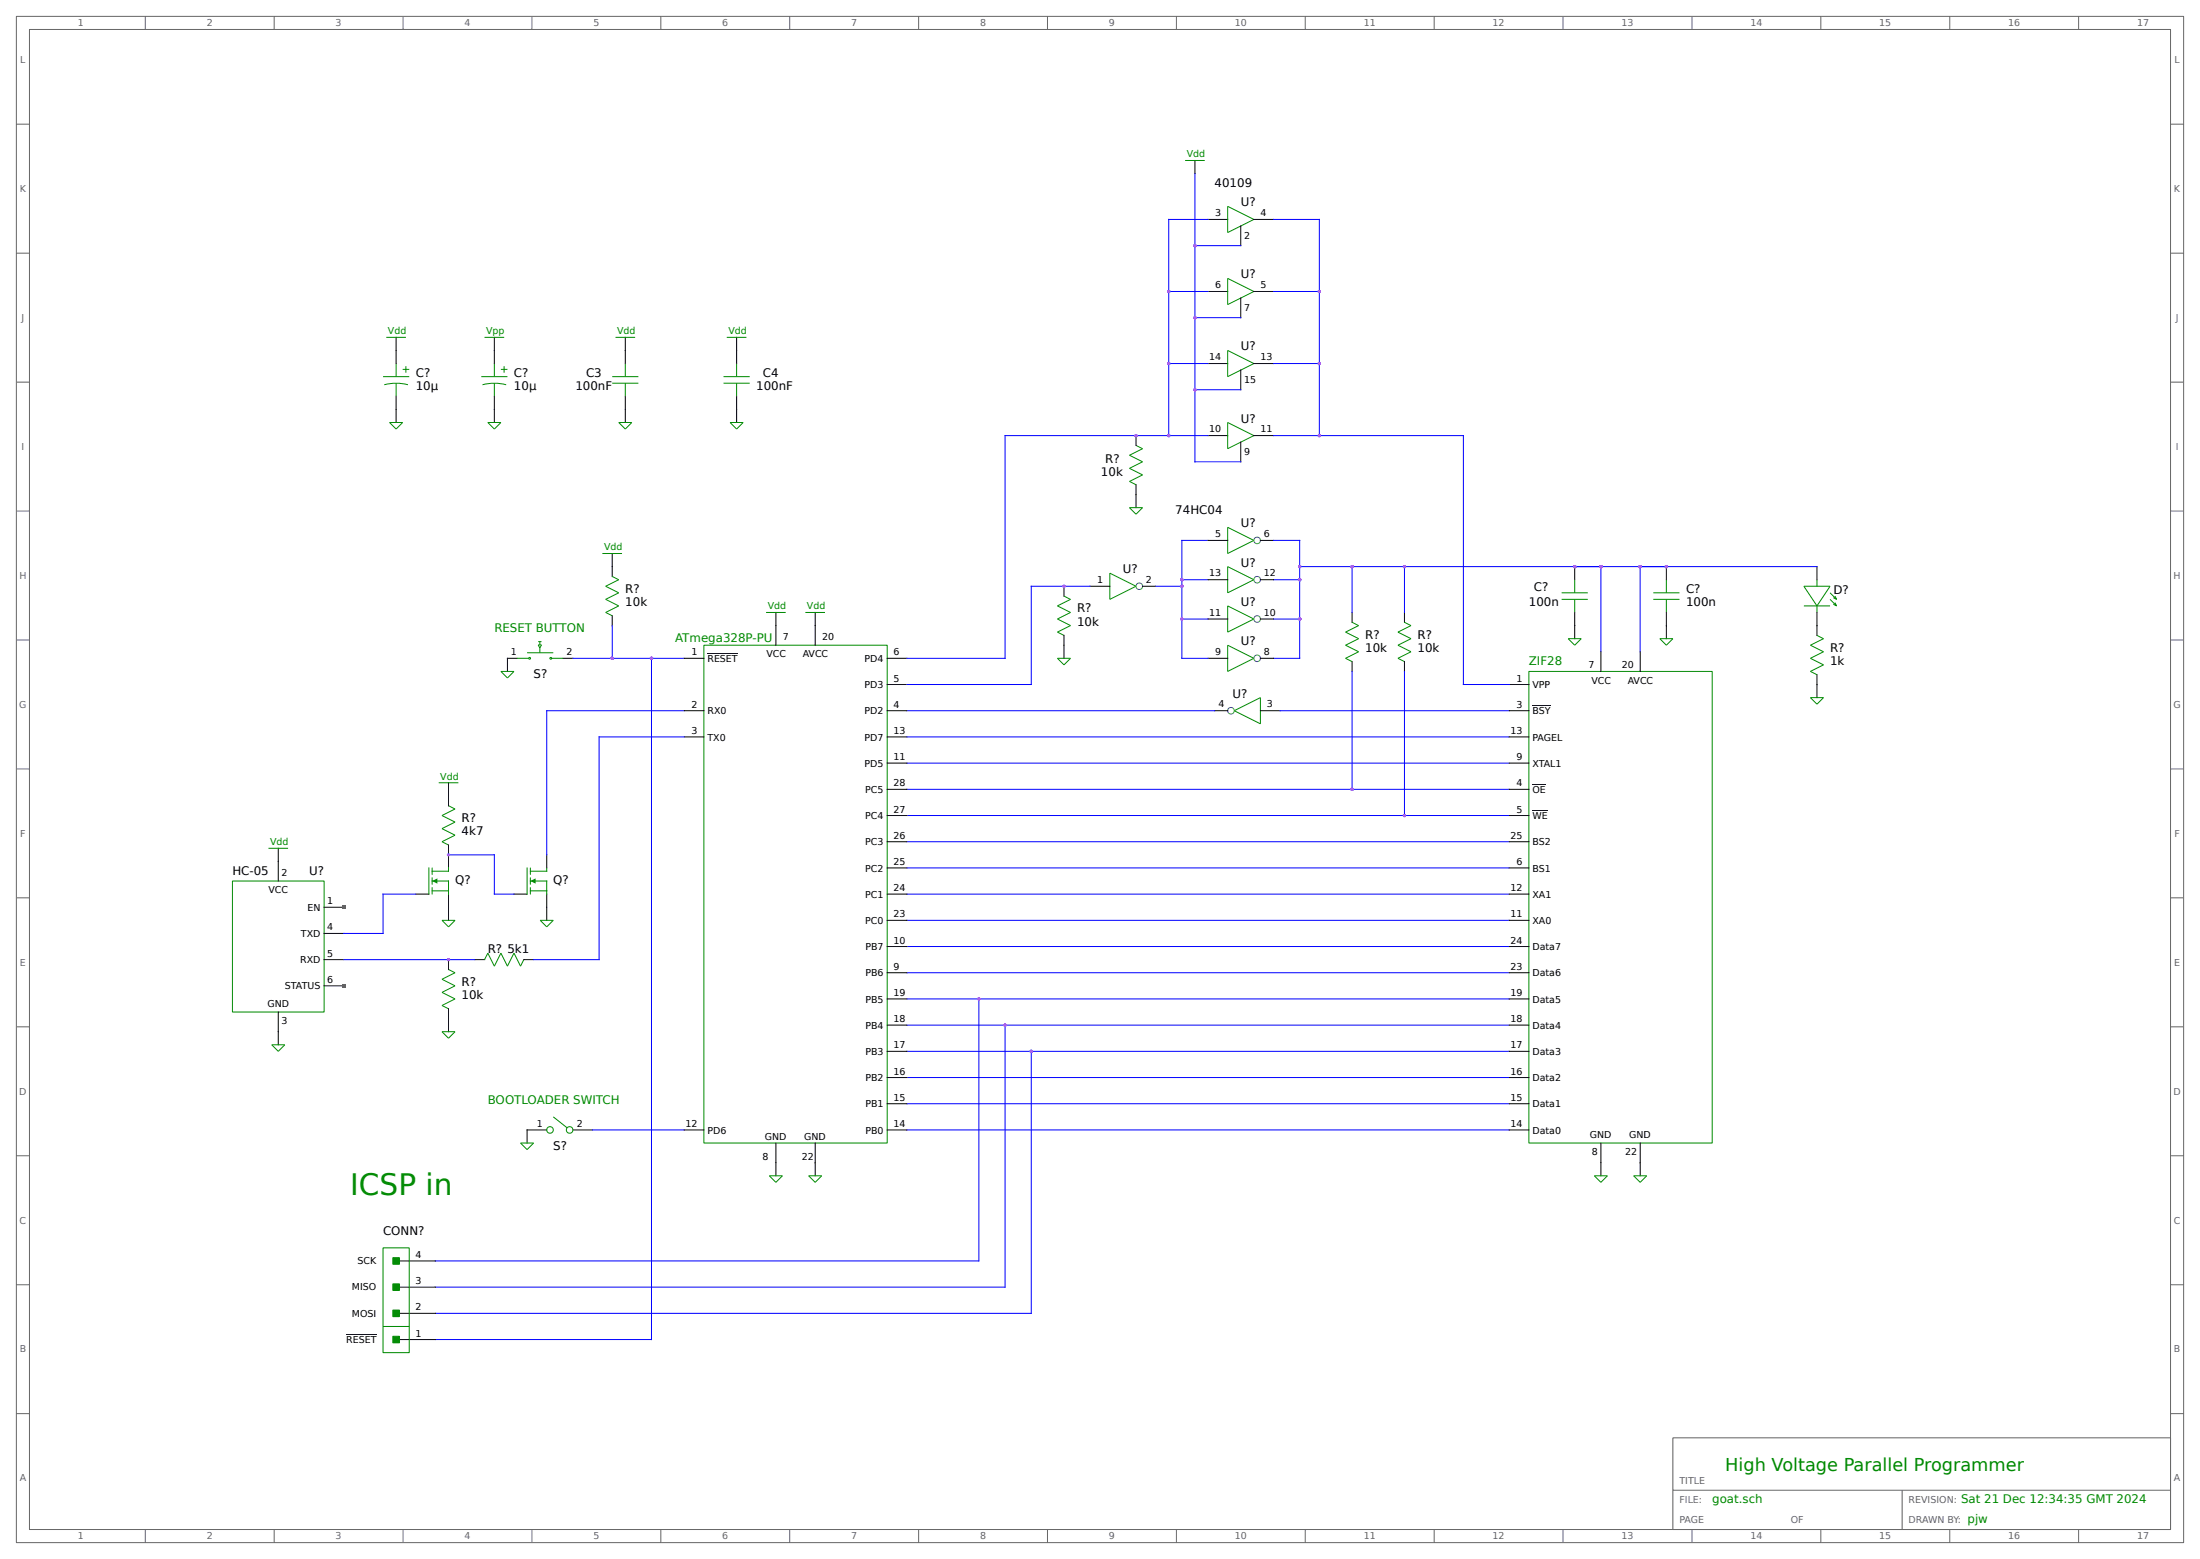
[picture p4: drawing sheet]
<svg xmlns="http://www.w3.org/2000/svg" width="853mm" height="605mm" viewBox="0 0 853 605" stroke-linecap="round" stroke-linejoin="round" font-family="sans-serif">
<g fill="none" stroke="#666" stroke-width=".39">
<path d="M6.3 6.3h840.8v591.9h-840.8zM11.4 11.4h830.6v581.7h-830.6zM56.4 6.3v5.1M106.4 6.3v5.1M156.4 6.3v5.1M206.4 6.3v5.1M256.4 6.3v5.1M306.3 6.3v5.1M356.4 6.3v5.1M406.3 6.3v5.1M456.4 6.3v5.1M506.3 6.3v5.1"/>
<path d="M556.4 6.3v5.1M606.3 6.3v5.1M656.4 6.3v5.1M706.3 6.3v5.1M756.4 6.3v5.1M806.3 6.3v5.1M6.3 48.2h5.1M842 48.2h5.1M6.3 98.2h5.1M842 98.2h5.1M6.3 148.2h5.1M842 148.2h5.1"/>
<path d="M6.3 198.2h5.1M842 198.2h5.1M6.3 248.2h5.1M842 248.2h5.1M6.3 298.2h5.1M842 298.2h5.1M6.3 348.2h5.1M842 348.2h5.1M6.3 398.2h5.1M842 398.2h5.1M6.3 448.2h5.1M842 448.2h5.1"/>
<path d="M6.3 498.2h5.1M842 498.2h5.1M6.3 548.2h5.1M649 557.5h193v35.6h-193zM842 548.2h5.1M649 577.8h193M737.9 577.8v15.3M56.4 593.1v5.1M106.4 593.1v5.1M156.4 593.1v5.1M206.4 593.1v5.1M256.4 593.1v5.1"/>
<path d="M306.3 593.1v5.1M356.4 593.1v5.1M406.3 593.1v5.1M456.4 593.1v5.1M506.3 593.1v5.1M556.4 593.1v5.1M606.3 593.1v5.1M656.4 593.1v5.1M706.3 593.1v5.1M756.4 593.1v5.1M806.3 593.1v5.1"/>
</g>
<g fill="none" stroke="#000" stroke-width=".39">
<path d="M463.5 62.2v5.1M468.6 85.1h7.6M481.3 87.6v7.6M486.4 85.1h7.6M468.6 113h7.6M481.3 115.6v7.6M486.4 113h7.6M153.7 130.8v10.2M191.8 135.9v5.1M153.7 153.7v10.1M191.8 153.7v10.1M468.6 141h7.6"/>
<path d="M481.3 143.5v7.6M486.4 141h7.6M440.7 168.9v3.8M468.6 168.9h7.6M481.3 171.4v7.7M486.4 168.9h7.6M440.7 187.9v8.9M468.6 209.5h7.6M488.9 209.5h5.1M610.9 219.7v5.1M646.4 219.7v5.1M704.8 219.7v5.1"/>
<path d="M301 237.5v5.1M412.7 227.3v3.9M422.9 227.3h7.6M443.2 227.3h5.1M468.6 224.8h7.6M488.9 224.8h5.1M610.9 237.5v10.1M646.4 237.5v10.1M704.8 237.5v8.9M200.7 255.3h-3.9v5M218.4 255.3h3.8M412.7 246.4v8.9"/>
<path d="M468.6 255.3h7.6M468.6 240h7.6M488.9 255.3h5.1M488.9 240h5.1M471.2 275.6h5M488.9 275.6h7.7M704.8 261.6v8.9M107.9 328.9v12.7M174 331.5v5M125.7 351.8h7.6M161.3 346.7h5.1M174 346.7v5.1"/>
<path d="M125.7 361.9h7.6M125.7 372.1h7.6M107.9 392.4v12.7M125.7 382.3h7.6M212.1 438.1h-7.6v5.1M222.2 438.1h7.7M301 450.8v5.1M636.3 450.8v5.1"/>
</g>
<g fill="none" stroke="#008b00" stroke-width=".39">
<path d="M459.7 62.2h7.7M476.2 80l10.2 5.1-10.2 5.1zM476.2 107.9l10.2 5.1-10.2 5.1zM149.9 130.8h7.6M476.2 135.9l10.2 5.1-10.2 5zM148.6 146h10.1M149.1 149.2a17.8 17.8 0 0 1 9.2 0M153.7 141v5M153.7 148.6v5.1M156.2 143.2h2.5M157.5 142v2.5M186.7 146h10.1"/>
<path d="M187.2 149.2a17.8 17.8 0 0 1 9.2 0M191.8 141v5M191.8 148.6v5.1M194.3 143.2h2.5M195.6 142v2.5M151.1 163.8h5.1l-2.5 2.6zM189.2 163.8h5.1l-2.5 2.6zM440.7 172.7l2.5 1.3-5.1 2.5 5.1 2.6-5.1 2.5 5.1 2.5-5.1 2.6 2.6 1.3M476.2 163.8l10.2 5.1-10.2 5.1zM438.1 196.8h5.1l-2.5 2.6zM476.2 204.5l10.2 5-10.2 5.1zM476.2 219.7l10.2 5.1-10.2 5.1z"/>
<path d="M297.2 237.5h7.6M412.7 231.1l2.6 1.3M415.3 232.4l-5.1 2.5 5.1 2.6-5.1 2.5 5.1 2.6-5.1 2.5 2.5 1.3M430.5 222.2l10.2 5.1-10.2 5.1zM476.2 234.9l10.2 5.1-10.2 5.1zM605.8 232.4h10.1M605.8 229.9h10.1M610.9 224.8v5.1M610.9 232.4v5.1M641.3 232.4h10.2M641.3 229.9h10.2M646.4 224.8v5.1"/>
<path d="M646.4 232.4v5.1M699.8 227.3h10.1l-5.1 7.6zM699.8 234.9h10.1M704.8 224.8v2.5M704.8 234.9v2.6M709.9 229.9l2.6 2.5M709.9 232.4l2.6 2.5M711.2 234.3l1.3 .6M711.2 231.8l1.3 .6M711.8 233.7l.7 1.2M711.8 231.1l.7 1.3M200.7 255.3h4.4"/>
<path d="M204.5 253.1h10.1M205.2 255h.5v.5h-.5zM208.8 248.8h1.3M208.8 250.1h1.3l-.7 1.2zM209.4 248.8v1.3M209.4 251.3v1.8M213.4 255h.5v.5h-.5zM214 255.3h4.4M410.2 255.3h5.1l-2.6 2.5zM476.2 250.2l10.2 5.1-10.2 5zM608.3 247.6h5.1l-2.5 2.6zM643.9 247.6h5.1l-2.6 2.6z"/>
<path d="M704.8 246.4l2.6 1.2-5.1 2.6 5.1 2.5-5.1 2.6 5.1 2.5-5.1 2.5 2.5 1.3M194.3 260.3h5.1l-2.6 2.6zM478.8 275.6l10.1-5.1v10.2zM702.3 270.5h5.1l-2.6 2.5zM104.1 328.9h7.7M166.4 336.5v10.2M90.2 341.6h35.5v50.8h-35.5zM105.4 405.1h5.1l-2.6 2.6zM214.6 433.1l5.4 4.2M201.9 443.2h5.1l-2.5 2.6zM298.4 455.9h5.1l-2.5 2.6zM633.7 455.9h5.1l-2.5 2.6z"/>
<circle cx="213.3" cy="438.2" r="1.28"/>
<circle cx="221" cy="438.2" r="1.28"/>
</g>
<g fill="none" stroke="#00f" stroke-width=".39">
<path d="M463.5 67.3v111.8h17.8M453.4 85.1h15.2M463.5 95.2h17.8M494 85.1h17.8v83.8M453.4 113h15.2M494 113h17.8M463.5 123.2h17.8M453.4 141h15.2M463.5 151.1h17.8M494 141h17.8M389.9 168.9h78.7M468.6 209.5h-10.1v45.8"/>
<path d="M504.2 209.5v45.8h-10.2M504.2 219.7h200.6M621 219.7v33M636.3 219.7v33M458.5 224.8h10.1M494 224.8h10.2M222.2 255.3h43.2M252.7 255.3v264.1h-83.8M458.5 240h10.1M494 240h10.2M351.8 275.6h119.4M496.6 275.6h88.9"/>
<path d="M351.8 295.9h233.7M351.8 285.8h233.7M351.8 316.2h233.7M351.8 306.1h233.7M351.8 336.5h233.7M351.8 326.4h233.7M351.8 356.9h233.7M351.8 346.7h233.7M351.8 377.2h233.7M351.8 367h233.7M351.8 397.5h233.7M351.8 387.3h233.7"/>
<path d="M351.8 417.8h233.7M351.8 407.7h233.7M229.9 438.1h35.5M351.8 438.1h233.7M351.8 428h233.7M168.9 488.9h210.8M168.9 499.1h221M168.9 509.3h231.1"/>
</g>
<g fill="none" stroke="#008b8b" stroke-width=".39">
<circle cx="487.7" cy="209.6" r="1.28"/>
<circle cx="441.9" cy="227.3" r="1.28"/>
<circle cx="487.7" cy="224.8" r="1.28"/>
<circle cx="487.7" cy="255.3" r="1.28"/>
<circle cx="487.7" cy="240" r="1.28"/>
<circle cx="477.5" cy="275.6" r="1.28"/>
</g>
<path d="M167.6 341.6l2.1-1v2z" fill="#008b00"/>
<path d="M167.6 336.5v2.6M174 336.5v1.3h-6.4M204.5 336.5v10.2M167.6 345.4h6.4M167.6 340.4v2.5M167.6 344.2v2.5M167.6 341.6h6.4v5.1" fill="none" stroke="#008b00" stroke-width=".39"/>
<path d="M212.1 331.5v5M199.4 346.7h5.1M212.1 346.7v5.1" fill="none" stroke="#000" stroke-width=".39"/>
<path d="M205.7 341.6l2.1-1v2z" fill="#008b00"/>
<g fill="none" stroke="#008b00" stroke-width=".39">
<path d="M188 130.8h7.6M238.8 130.8h7.6M281.9 130.8h7.7M237.5 146h10.1M237.5 148.6h10.1M242.6 141v5M242.6 148.6v5.1M280.7 146h10.1M280.7 148.6h10.1M285.8 141v5M285.8 148.6v5.1M240 163.8h5.1l-2.5 2.6z"/>
<path d="M283.2 163.8h5.1l-2.5 2.6zM233.7 214.6h7.6M237.5 223.5l2.5 1.3-5.1 2.5 5.1 2.6-5.1 2.5 5.1 2.5-5.1 2.6 2.6 1.3M312.4 237.5h7.6M273 250.2h71.2v193h-71.2zM524.5 241.3l2.5 1.3-5 2.5 5 2.5-5 2.6 5 2.5-5 2.6 2.5 1.2M544.8 241.3l2.6 1.3-5.1 2.5 5.1 2.5-5.1 2.6 5.1 2.5-5.1 2.6 2.5 1.2M593.1 260.3h71.1v182.9h-71.1zM170.2 303.5h7.6M174 312.4l2.5 1.3-5.1 2.5 5.1 2.6-5.1 2.5 5.1 2.5-5.1 2.6 2.6 1.3M205.7 336.5v2.6M212.1 336.5v1.3h-6.4"/>
<path d="M171.4 356.9h5.1l-2.5 2.5zM205.7 345.4h6.4M205.7 340.4v2.5M205.7 344.2v2.5M205.7 341.6h6.4v5.1M209.5 356.9h5.1l-2.5 2.5zM174 375.9l2.5 1.3M176.5 377.2l-5.1 2.5 5.1 2.6-5.1 2.5 5.1 2.5-5.1 2.6 2.6 1.3M188 372.1l1.2-2.5 2.6 5 2.5-5 2.5 5 2.6-5 2.5 5 1.3-2.5M171.4 400h5.1l-2.5 2.6zM313.7 455.9h5.1l-2.6 2.6zM618.5 455.9h5.1l-2.6 2.6z"/>
<path d="M148.6 483.9h10.1v40.6h-10.1zM148.6 514.3h10.1"/>
</g>
<g fill="none" stroke="#000" stroke-width=".39">
<path d="M191.8 130.8v5.1M242.6 130.8v10.2M285.8 130.8v10.2M242.6 153.7v10.1M285.8 153.7v10.1M237.5 214.6v9M237.5 238.8v3.8M316.2 237.5v12.7M524.5 237.5v3.9M544.8 237.5v3.9M265.4 255.3h7.6M274.4 253.4h11.8"/>
<path d="M301 242.6v7.6M344.2 255.3h7.6M524.5 256.5v3.8M544.8 256.5v3.8M621 252.7v7.6M636.3 252.7v7.6M265.4 275.6h7.6M344.2 265.4h7.6M344.2 275.6h7.6M585.5 265.4h7.6M585.5 275.6h7.6M594.5 273.7h7"/>
<path d="M265.4 285.8h7.6M344.2 285.8h7.6M344.2 295.9h7.6M585.5 285.8h7.6M585.5 295.9h7.6M174 303.5v9M344.2 306.1h7.6M344.2 316.2h7.6M585.5 306.1h7.6M585.5 316.2h7.6M594.5 304.2h5.2M594.5 314.3h6"/>
<path d="M174 327.7v3.8M344.2 326.4h7.6M344.2 336.5h7.6M585.5 326.4h7.6M585.5 336.5h7.6M174 351.8v5.1M212.1 351.8v5.1M344.2 346.7h7.6M344.2 356.9h7.6M585.5 346.7h7.6M585.5 356.9h7.6M174 372.1v3.9"/>
<path d="M184.1 372.1h3.9M203.2 372.1h3.8M344.2 367h7.6M344.2 377.2h7.6M585.5 367h7.6M585.5 377.2h7.6M174 391.2v8.8M344.2 387.3h7.6M344.2 397.5h7.6M585.5 387.3h7.6M585.5 397.5h7.6M344.2 407.7h7.6"/>
<path d="M344.2 417.8h7.6M585.5 407.7h7.6M585.5 417.8h7.6M265.4 438.1h7.6M344.2 428h7.6M344.2 438.1h7.6M585.5 428h7.6M585.5 438.1h7.6M301 443.2v7.6M316.2 443.2v12.7M621 443.2v12.7M636.3 443.2v7.6"/>
<path d="M153.7 499.1h15.2M153.7 488.9h15.2M134.3 517.4h11.8M153.7 509.3h15.2M153.7 519.4h15.2"/>
</g>
<g fill="none" stroke="#00f" stroke-width=".39">
<path d="M453.4 85.1v83.8M389.9 168.9v86.4h-38.1M494 168.9h73.7v96.5h17.8M494 209.5h10.2M524.5 219.7v17.8M544.8 219.7v17.8M422.9 227.3h-22.9v38.1h-48.2M448.3 227.3h10.2M237.5 242.6v12.7M458.5 255.3h10.1M265.4 275.6h-53.3v55.9M524.5 260.3v45.8"/>
<path d="M544.8 260.3v55.9M265.4 285.8h-33v86.3h-25.4M174 331.5h17.8v15.2h7.6M161.3 346.7h-12.7v15.2h-15.3M133.3 372.1h50.8M379.7 387.3v101.6M389.9 397.5v101.6M400 407.7v101.6"/>
</g>
<g fill="#008b00" stroke="#008b00" stroke-width=".39">
<path d="M152.4 487.7h2.5v2.5h-2.5z"/>
<path d="M152.4 497.8h2.5v2.6h-2.5z"/>
<path d="M152.4 508h2.5v2.5h-2.5z"/>
<path d="M152.4 518.2h2.5v2.5h-2.5z"/>
</g>
<g fill="#a020f0">
<circle cx="440.7" cy="168.9" r=".64"/>
<circle cx="453.4" cy="168.9" r=".64"/>
<circle cx="453.4" cy="141" r=".64"/>
<circle cx="453.4" cy="113" r=".64"/>
<circle cx="511.8" cy="113" r=".64"/>
<circle cx="511.8" cy="141" r=".64"/>
<circle cx="463.5" cy="95.2" r=".64"/>
<circle cx="463.5" cy="123.2" r=".64"/>
<circle cx="463.5" cy="151.1" r=".64"/>
<circle cx="621" cy="219.7" r=".64"/>
<circle cx="504.2" cy="224.8" r=".64"/>
<circle cx="504.2" cy="240" r=".64"/>
<circle cx="458.5" cy="224.8" r=".64"/>
<circle cx="458.5" cy="240" r=".64"/>
<circle cx="458.5" cy="227.3" r=".64"/>
<circle cx="400" cy="407.7" r=".64"/>
<circle cx="389.9" cy="397.5" r=".64"/>
<circle cx="379.7" cy="387.4" r=".64"/>
<circle cx="544.8" cy="316.2" r=".64"/>
<circle cx="524.5" cy="306.1" r=".64"/>
<circle cx="412.7" cy="227.3" r=".64"/>
<circle cx="610.9" cy="219.7" r=".64"/>
<circle cx="646.4" cy="219.7" r=".64"/>
<circle cx="636.3" cy="219.7" r=".64"/>
<circle cx="504.2" cy="219.7" r=".64"/>
<circle cx="524.5" cy="219.7" r=".64"/>
<circle cx="544.8" cy="219.7" r=".64"/>
<circle cx="511.8" cy="168.9" r=".64"/>
<circle cx="252.7" cy="255.3" r=".64"/>
<circle cx="237.5" cy="255.3" r=".64"/>
</g>
<g fill="#f00">
<path d="M132.6 351h1.5v1.6h-1.5z"/>
<path d="M132.6 381.5h1.5v1.5h-1.5z"/>
</g>
<g fill="#a020f0">
<circle cx="610.9" cy="219.7" r=".64"/>
<circle cx="646.4" cy="219.7" r=".64"/>
<circle cx="636.3" cy="219.7" r=".64"/>
<circle cx="621" cy="219.7" r=".64"/>
<circle cx="504.2" cy="224.8" r=".64"/>
<circle cx="504.2" cy="240" r=".64"/>
<circle cx="504.2" cy="219.7" r=".64"/>
<circle cx="252.7" cy="255.3" r=".64"/>
<circle cx="174" cy="372.1" r=".64"/>
<circle cx="174" cy="331.5" r=".64"/>
<circle cx="379.7" cy="387.4" r=".64"/>
<circle cx="389.9" cy="397.5" r=".64"/>
<circle cx="400" cy="407.7" r=".64"/>
<circle cx="237.5" cy="255.3" r=".64"/>
<circle cx="544.8" cy="316.2" r=".64"/>
<circle cx="524.5" cy="306.1" r=".64"/>
<circle cx="412.7" cy="227.3" r=".64"/>
<circle cx="511.8" cy="168.9" r=".64"/>
<circle cx="453.4" cy="168.9" r=".64"/>
<circle cx="453.4" cy="141" r=".64"/>
<circle cx="453.4" cy="113" r=".64"/>
<circle cx="458.5" cy="227.3" r=".64"/>
<circle cx="524.5" cy="219.7" r=".64"/>
<circle cx="544.8" cy="219.7" r=".64"/>
</g>
<text font-size="11.5" fill="#008b00" x="135.9" y="463.5">ICSP in</text>
<text font-size="6.9" fill="#008b00" x="669.3" y="570.2">High Voltage Parallel Programmer</text>
<g font-size="4.6">
<text x="471.2" y="72.4">40109</text>
<text x="481.3" y="80">U?</text>
<text x="481.3" y="108">U?</text>
<text x="481.3" y="135.9">U?</text>
<text x="161.3" y="146.1">C?</text>
<text x="199.4" y="146.1">C?</text>
<text x="227.3" y="146.1">C3</text>
<text x="295.9" y="146.1">C4</text>
<text x="161.3" y="151.1">10µ</text>
<text x="199.4" y="151.1">10µ</text>
<text x="223.2" y="151.1">100nF</text>
<text x="293.4" y="151.1">100nF</text>
<text x="481.3" y="163.8">U?</text>
<text x="428.7" y="179.5">R?</text>
<text x="427.1" y="184.6">10k</text>
<text x="455.9" y="199.4">74HC04</text>
<text x="481.3" y="204.5">U?</text>
<text x="481.3" y="219.7">U?</text>
<text x="435.6" y="222.2">U?</text>
<text x="242.6" y="229.9">R?</text>
<text x="595.1" y="229">C?</text>
<text x="654" y="229.9">C?</text>
<text x="711.2" y="230.3">D?</text>
<text x="242.6" y="234.9">10k</text>
<text x="417.8" y="237.5">R?</text>
<text x="481.3" y="234.9">U?</text>
<text x="593.1" y="234.9">100n</text>
<text x="654" y="234.9">100n</text>
<text x="417.8" y="242.6">10k</text>
<text x="481.3" y="250.2">U?</text>
<text x="529.6" y="247.6">R?</text>
<text x="549.9" y="247.6">R?</text>
<text x="529.6" y="252.7">10k</text>
<text x="549.9" y="252.7">10k</text>
<text x="709.9" y="252.7">R?</text>
<text x="709.9" y="257.8">1k</text>
<text x="207" y="262.9">S?</text>
<text x="478.1" y="270.5">U?</text>
<text x="179.1" y="318.8">R?</text>
<text x="179.1" y="323.9">4k7</text>
<text x="90.2" y="339.2">HC-05</text>
<text x="119.9" y="339.2">U?</text>
<text x="176.5" y="342.9">Q?</text>
<text x="214.6" y="342.9">Q?</text>
<text x="189.2" y="369.6">R? 5k1</text>
<text x="179.1" y="382.3">R?</text>
<text x="179.1" y="387.4">10k</text>
<text x="214.6" y="445.8">S?</text>
<text x="148.6" y="478.8">CONN?</text>
</g>
<g font-size="4.6" fill="#008b00">
<text x="191.8" y="245.1">RESET BUTTON</text>
<text x="261.9" y="248.9">ATmega328P-PU</text>
<text x="593.1" y="257.8">ZIF28</text>
<text x="189.2" y="428">BOOTLOADER SWITCH</text>
<text x="664.2" y="582.9">goat.sch</text>
<text x="760.7" y="582.9">Sat 21 Dec 12:34:35 GMT 2024</text>
<text x="763.3" y="590.5">pjw</text>
</g>
<g font-size="3.7" fill="#666">
<text x="30.2" y="10.2">1</text>
<text x="80.2" y="10.2">2</text>
<text x="130.2" y="10.2">3</text>
<text x="180.2" y="10.2">4</text>
<text x="230.2" y="10.2">5</text>
<text x="280.2" y="10.2">6</text>
<text x="330.2" y="10.2">7</text>
<text x="380.2" y="10.2">8</text>
<text x="430.2" y="10.2">9</text>
<text x="479" y="10.2">10</text>
<text x="529" y="10.2">11</text>
<text x="579" y="10.2">12</text>
<text x="629" y="10.2">13</text>
<text x="679" y="10.2">14</text>
<text x="729" y="10.2">15</text>
<text x="779" y="10.2">16</text>
<text x="829" y="10.2">17</text>
<text x="7.9" y="24.4">L</text>
<text x="843.5" y="24.4">L</text>
<text x="7.7" y="74.4">K</text>
<text x="843.3" y="74.4">K</text>
<text x="8.3" y="124.4">J</text>
<text x="844" y="124.4">J</text>
<text x="8.3" y="174.4">I</text>
<text x="844" y="174.4">I</text>
<text x="7.5" y="224.4">H</text>
<text x="843.2" y="224.4">H</text>
<text x="7.5" y="274.4">G</text>
<text x="843.1" y="274.4">G</text>
<text x="7.8" y="324.4">F</text>
<text x="843.5" y="324.4">F</text>
<text x="7.7" y="374.4">E</text>
<text x="843.4" y="374.4">E</text>
<text x="7.5" y="424.4">D</text>
<text x="843.1" y="424.4">D</text>
<text x="7.6" y="474.4">C</text>
<text x="843.3" y="474.4">C</text>
<text x="7.6" y="524.4">B</text>
<text x="843.3" y="524.4">B</text>
<text x="7.6" y="574.4">A</text>
<text x="651.5" y="575.3">TITLE</text>
<text x="843.3" y="574.4">A</text>
<text x="651.5" y="582.9">FILE:</text>
<text x="740.4" y="582.9">REVISION:</text>
<text x="651.5" y="590.5">PAGE</text>
<text x="694.7" y="590.5">OF</text>
<text x="740.4" y="590.5">DRAWN BY:</text>
<text x="30.2" y="596.9">1</text>
<text x="80.2" y="596.9">2</text>
<text x="130.2" y="596.9">3</text>
<text x="180.2" y="596.9">4</text>
<text x="230.2" y="596.9">5</text>
<text x="280.2" y="596.9">6</text>
<text x="330.2" y="596.9">7</text>
<text x="380.2" y="596.9">8</text>
<text x="430.2" y="596.9">9</text>
<text x="479" y="596.9">10</text>
<text x="529" y="596.9">11</text>
<text x="579" y="596.9">12</text>
<text x="629" y="596.9">13</text>
<text x="679" y="596.9">14</text>
<text x="729" y="596.9">15</text>
<text x="779" y="596.9">16</text>
<text x="829" y="596.9">17</text>
</g>
<g font-size="3.7" fill="#008b00">
<text x="460.4" y="61">Vdd</text>
<text x="150.5" y="129.5">Vdd</text>
<text x="188.6" y="129.5">Vpp</text>
<text x="239.4" y="129.5">Vdd</text>
<text x="282.6" y="129.5">Vdd</text>
<text x="234.3" y="213.4">Vdd</text>
<text x="297.8" y="236.2">Vdd</text>
<text x="313.1" y="236.2">Vdd</text>
<text x="170.8" y="302.3">Vdd</text>
<text x="104.8" y="327.7">Vdd</text>
</g>
<g font-size="3.7">
<text x="471.4" y="83.8">3</text>
<text x="488.9" y="83.8">4</text>
<text x="482.6" y="92.7">2</text>
<text x="471.4" y="111.8">6</text>
<text x="488.9" y="111.8">5</text>
<text x="482.6" y="120.7">7</text>
<text x="469" y="139.7">14</text>
<text x="488.9" y="139.7">13</text>
<text x="482.6" y="148.6">15</text>
<text x="469" y="167.6">10</text>
<text x="488.9" y="167.6">11</text>
<text x="482.6" y="176.5">9</text>
<text x="471.4" y="208.3">5</text>
<text x="490.2" y="208.3">6</text>
<text x="425.7" y="226.1">1</text>
<text x="444.5" y="226.1">2</text>
<text x="469" y="223.5">13</text>
<text x="490.2" y="223.5">12</text>
<text x="469" y="238.8">11</text>
<text x="490.2" y="238.8">10</text>
<text x="303.7" y="248.1">7</text>
<text x="318.9" y="248.1">20</text>
<text x="198.1" y="254">1</text>
<text x="219.7" y="254">2</text>
<text x="268.3" y="254.1">1</text>
<text x="274.4" y="256.7">RESET</text>
<text x="297.3" y="254.9">VCC</text>
<text x="311.4" y="254.9">AVCC</text>
<text x="335.4" y="256.7">PD4</text>
<text x="346.6" y="254.1">6</text>
<text x="471.4" y="254">9</text>
<text x="490.2" y="254">8</text>
<text x="616.3" y="259.2">7</text>
<text x="629.2" y="259.2">20</text>
<text x="335.4" y="266.8">PD3</text>
<text x="346.6" y="264.3">5</text>
<text x="588.3" y="264.3">1</text>
<text x="594.5" y="266.8">VPP</text>
<text x="617.3" y="265.2">VCC</text>
<text x="631.4" y="265.2">AVCC</text>
<text x="268.3" y="274.4">2</text>
<text x="346.6" y="274.4">4</text>
<text x="472.6" y="274.3">4</text>
<text x="491.5" y="274.3">3</text>
<text x="588.3" y="274.4">3</text>
<text x="274.4" y="277">RX0</text>
<text x="335.4" y="277">PD2</text>
<text x="594.5" y="277">BSY</text>
<text x="268.3" y="284.6">3</text>
<text x="274.4" y="287.1">TX0</text>
<text x="335.4" y="287.1">PD7</text>
<text x="346.6" y="284.6">13</text>
<text x="586" y="284.6">13</text>
<text x="594.5" y="287.1">PAGEL</text>
<text x="335.4" y="297.3">PD5</text>
<text x="346.6" y="294.8">11</text>
<text x="588.3" y="294.8">9</text>
<text x="594.5" y="297.3">XTAL1</text>
<text x="346.6" y="304.9">28</text>
<text x="588.3" y="304.9">4</text>
<text x="335.7" y="307.5">PC5</text>
<text x="594.5" y="307.5">OE</text>
<text x="335.7" y="317.6">PC4</text>
<text x="346.6" y="315.1">27</text>
<text x="588.3" y="315.1">5</text>
<text x="594.5" y="317.6">WE</text>
<text x="335.7" y="327.8">PC3</text>
<text x="346.6" y="325.2">26</text>
<text x="586" y="325.2">25</text>
<text x="594.5" y="327.8">BS2</text>
<text x="346.6" y="335.4">25</text>
<text x="588.3" y="335.4">6</text>
<text x="109.2" y="339.5">2</text>
<text x="335.7" y="337.9">PC2</text>
<text x="594.5" y="337.9">BS1</text>
<text x="104.1" y="346.3">VCC</text>
<text x="346.6" y="345.6">24</text>
<text x="586" y="345.6">12</text>
<text x="119.3" y="353.2">EN</text>
<text x="126.9" y="350.6">1</text>
<text x="335.7" y="348.1">PC1</text>
<text x="594.5" y="348.1">XA1</text>
<text x="335.7" y="358.3">PC0</text>
<text x="346.6" y="355.7">23</text>
<text x="586" y="355.7">11</text>
<text x="594.5" y="358.3">XA0</text>
<text x="116.8" y="363.3">TXD</text>
<text x="126.9" y="360.8">4</text>
<text x="346.6" y="365.9">10</text>
<text x="586" y="365.9">24</text>
<text x="126.9" y="371">5</text>
<text x="335.7" y="368.4">PB7</text>
<text x="594.5" y="368.4">Data7</text>
<text x="116.5" y="373.5">RXD</text>
<text x="346.6" y="376">9</text>
<text x="586" y="376">23</text>
<text x="110.5" y="383.7">STATUS</text>
<text x="126.9" y="381.1">6</text>
<text x="335.7" y="378.6">PB6</text>
<text x="594.5" y="378.6">Data6</text>
<text x="335.7" y="388.7">PB5</text>
<text x="346.6" y="386.2">19</text>
<text x="586" y="386.2">19</text>
<text x="594.5" y="388.7">Data5</text>
<text x="103.7" y="390.3">GND</text>
<text x="109.2" y="397.1">3</text>
<text x="335.7" y="398.9">PB4</text>
<text x="346.6" y="396.4">18</text>
<text x="586" y="396.4">18</text>
<text x="594.5" y="398.9">Data4</text>
<text x="346.6" y="406.5">17</text>
<text x="586" y="406.5">17</text>
<text x="335.7" y="409.1">PB3</text>
<text x="594.5" y="409.1">Data3</text>
<text x="335.7" y="419.2">PB2</text>
<text x="346.6" y="416.7">16</text>
<text x="586" y="416.7">16</text>
<text x="594.5" y="419.2">Data2</text>
<text x="335.7" y="429.4">PB1</text>
<text x="346.6" y="426.8">15</text>
<text x="586" y="426.8">15</text>
<text x="594.5" y="429.4">Data1</text>
<text x="208.3" y="436.9">1</text>
<text x="223.7" y="436.9">2</text>
<text x="266" y="437">12</text>
<text x="346.6" y="437">14</text>
<text x="586" y="437">14</text>
<text x="274.4" y="439.5">PD6</text>
<text x="296.7" y="442.1">GND</text>
<text x="311.9" y="442.1">GND</text>
<text x="335.7" y="439.5">PB0</text>
<text x="594.5" y="439.5">Data0</text>
<text x="616.7" y="441.1">GND</text>
<text x="631.9" y="441.1">GND</text>
<text x="295.8" y="449.7">8</text>
<text x="311" y="449.7">22</text>
<text x="617.5" y="447.9">8</text>
<text x="630.5" y="447.9">22</text>
<text x="138.7" y="490.2">SCK</text>
<text x="161.2" y="487.8">4</text>
<text x="161.2" y="498">3</text>
<text x="136.5" y="500.4">MISO</text>
<text x="161.2" y="508.1">2</text>
<text x="136.5" y="510.5">MOSI</text>
<text x="134.3" y="520.7">RESET</text>
<text x="161.2" y="518.3">1</text>
</g>
</svg>
